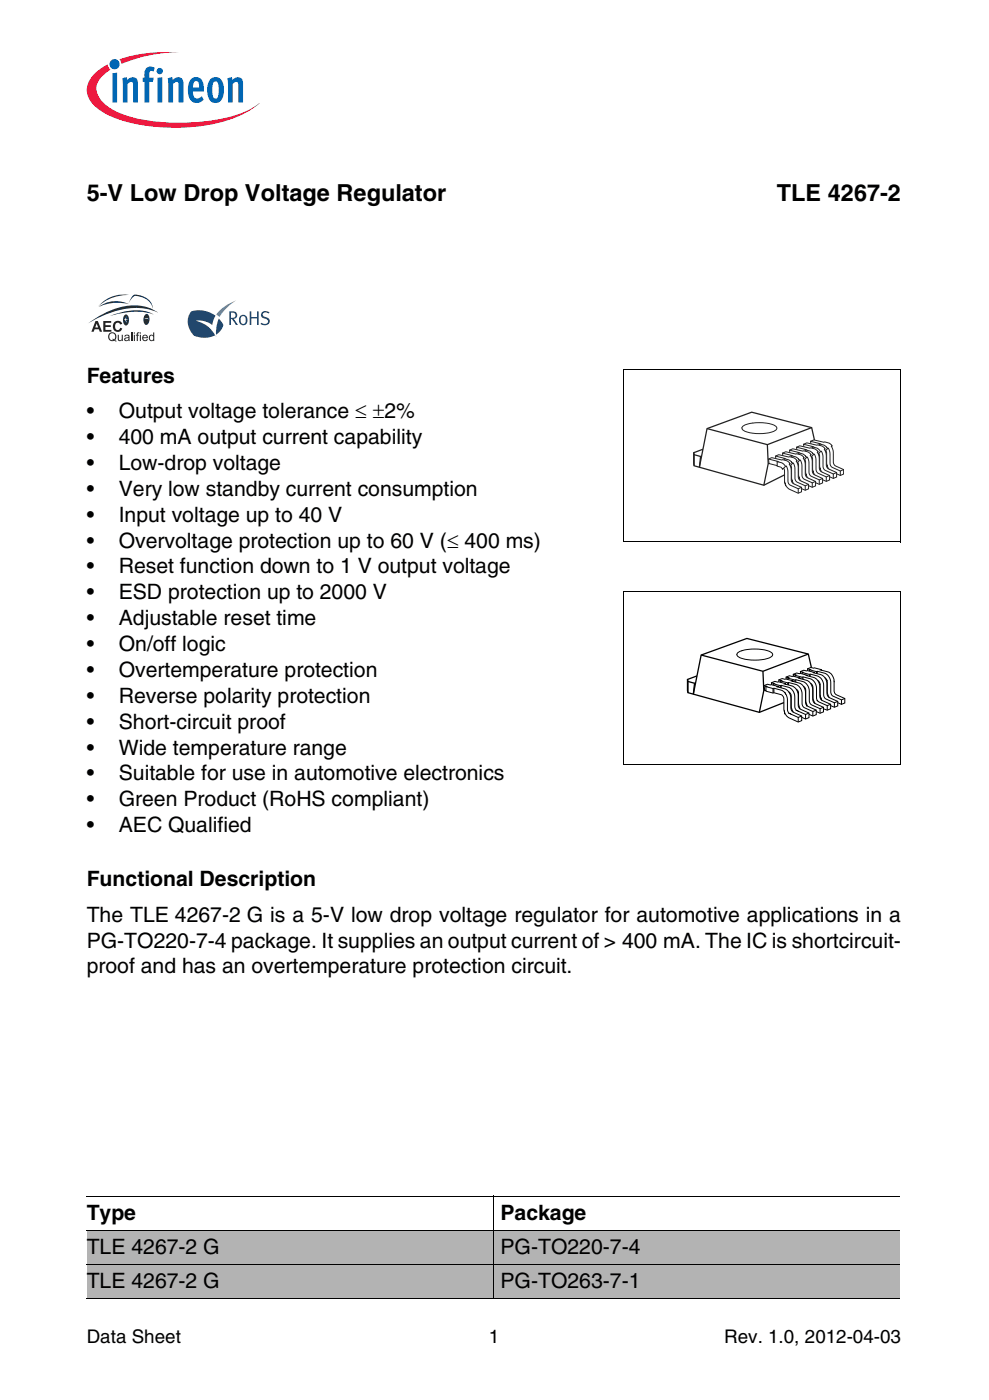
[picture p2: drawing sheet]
<svg xmlns="http://www.w3.org/2000/svg" width="148mm" height="210mm" viewBox="0 0 148 210" stroke-linecap="round" stroke-linejoin="round" font-family="sans-serif">
<circle cx="17.2" cy="9.6" r=".76" fill="#0166b3"/>
<g fill="#ed1a40">
<path d="M17.9 8.9l2.4-.7a25.6 25.6 0 0 1 6.5-.4 22.2 22.2 0 0 0-8.2 1.6l-.4 .2z"/>
<path d="M14.3 11l1.8-1.4 .1 .4 .3 .5a4 4 0 0 0-2 2.5 3.3 3.3 0 0 0 1.7 3 15.2 15.2 0 0 0 7.1 2.2 29.4 29.4 0 0 0 13.3-1.4l1.6-.9 .6-.5a12.9 12.9 0 0 1-6.4 3.1 29.2 29.2 0 0 1-15-.7 7.9 7.9 0 0 1-4-2.9 3.1 3.1 0 0 1 .9-3.9z"/>
</g>
<g fill="#0166b3">
<path d="M16.8 11l.7-.1v4.5h-.7z"/>
<path d="M18.3 11.7l.7-.1 .1 .4a.85 .85 0 0 1 1-.4 .85 .85 0 0 1 .6 .9v2.9h-.7l-.1-2.9a.29 .29 0 0 0-.4-.2l-.4 .3v2.8h-.7z"/>
<path d="M22 10.2l.3-.2 .7 .1 .2 .1-.2 .5a.35 .35 0 0 0-.6 .1v.9h.6l-.1 .6h-.5v3.1h-.8v-3.1h-.2v-.6h.2v-.5a1.24 1.24 0 0 1 .4-1z"/>
<path d="M25.1 11.7l.7-.1 .1 .4a.85 .85 0 0 1 1-.4 .85 .85 0 0 1 .6 .9v2.9h-.7l-.1-2.9a.29 .29 0 0 0-.4-.2l-.4 .3v2.8h-.7z"/>
<path d="M34.1 11.7l.6-.1 .1 .4a.85 .85 0 0 1 1-.4 .85 .85 0 0 1 .6 .9v2.9h-.7v-2.9a.29 .29 0 0 0-.5-.2l-.3 .3v2.8h-.7z"/>
<path d="M23.5 10.7a.47 .47 0 0 1 .9 0 .47 .47 0 0 1-.9 0zM23.6 11.7l.7-.1v3.8h-.7z"/>
<path d="M28.7 11.8a1.09 1.09 0 0 1 1.1-.2 1.09 1.09 0 0 1 .7 1l.1 1.1h-1.7a.75 .75 0 0 0 .2 .8 .75 .75 0 0 0 .9 .1l.2-.2 .3 .5a1.3 1.3 0 0 1-1.5 .5 1.3 1.3 0 0 1-.8-1.3v-1.1a1.89 1.89 0 0 1 .5-1.2zM29.2 12.2l-.2 .2-.1 .7h.9v-.5a.42 .42 0 0 0-.6-.4z"/>
<path d="M31.5 11.8a1.12 1.12 0 0 1 1.9 .6 3 3 0 0 1-.4 2.7 1.13 1.13 0 0 1-1.1 .3 1.13 1.13 0 0 1-.8-1v-.5a2.83 2.83 0 0 1 .4-2.1zM32 12.3l-.1 .4-.1 1.1a.89 .89 0 0 0 .5 1 1.08 1.08 0 0 0 .5-1.3v-.3a.83 .83 0 0 0-.5-1z"/>
</g>
<path d="M13 20.4h32.8v3.4h-32.8z" fill="#fff"/>
<g fill="#b3b3b3">
<path d="M13 184.4h60.9v5.1h-60.9z"/>
<path d="M73.9 184.4h61v5.1h-61z"/>
<path d="M13 189.5h60.9v5.2h-60.9z"/>
<path d="M73.9 189.5h61v5.2h-61z"/>
</g>
<path d="M13 179.3h121.9M73.9 179.2v15.5M13 184.4h121.9M13 189.5h121.9M13 194.7h121.9" fill="none" stroke="#000" stroke-width=".15"/>
<path d="M111.2 64a4.7 4.7 0 0 1 2.8-.6h.3a3.5 3.5 0 0 1 2 .6 .68 .68 0 0 1-.7 .8 6.5 6.5 0 0 1-4.3-.3l-.2-.3zM121.4 66.2l1.5 .3-.2 .1v.5M122.7 66.6l.8 .2 .5 .5M123.7 67.5l.1 .5 .1 1.6 .2 .7 .5 .4 1.3 .6 .5-.2v-.7l-1.2-.5-.3-.3-.1-1.9-.2-.8h.1l-.2-.3-.4-.2-2.2-.4-.5 .2 .1 .6 1.2 .3v.1l.6 .2 .2 .3 .6-.5 .2 .7 .1 1.9 .3 .3 1.2 .5M126.4 70.4l-.5 .2v.7" fill="none" stroke="#231f20" stroke-width=".15"/>
<path d="M103.9 67.9l.1 .3 1 .2h.1M104 68.2v1.6M115 66.7l.1 2.8-.7 3.3M115.2 69.5h-.1M121.6 64.1l-6.6 2.6-9.1-2.4M122 66l-.4-1.9-9-2.3-6.7 2.5-1.1 5.8 .2-1.7" fill="none" stroke="#231f20" stroke-width=".19"/>
<path d="M120.4 66.6l.5-.2 2.1 .4 .4 .3 .2 .2-.1 .1 .3 .7 .1 1.9 .2 .3 1.2 .5v.7l-.5 .2-1.6-.8-.4-.7v-1.9l-.2-.3-2.1-.7z" fill="#fff" stroke="#231f20" stroke-width=".15"/>
<path d="M120.4 66.6l1.4 .4h-.1v.6M121.7 67l.7 .2 .5 .5M122.1 67.8l.4 .3 .5-.4 .3 .6 .1 1.9 .3 .3 1.1 .6M125.3 70.8l-.5 .3v.6" fill="none" stroke="#231f20" stroke-width=".15"/>
<path d="M119.3 67l.5-.2 2.2 .5 .4 .2 .2 .2-.1 .1 .2 .8 .1 1.9 .3 .3 1.2 .5v.7l-.5 .2-1.6-.8-.4-.8-.1-1.9-.1-.3-2.2-.7z" fill="#fff" stroke="#231f20" stroke-width=".15"/>
<path d="M119.3 67l1.5 .4-.2 .1v.5M120.6 67.5l.8 .1 .5 .6M121.1 68.2l.3 .4 .6-.5 .2 .7 .1 1.9 .3 .3 1.2 .5M124.3 71.3l-.5 .2v.7" fill="none" stroke="#231f20" stroke-width=".15"/>
<path d="M105.3 67.4l-1.4 .5 .1 1.9 10.4 3 3.2-1.6" fill="none" stroke="#231f20" stroke-width=".19"/>
<path d="M118.3 67.5l.5-.2 2.1 .4 .4 .3 .2 .2-.1 .1 .3 .7 .1 1.9 .2 .3 1.2 .5v.7l-.5 .2-1.6-.8-.4-.8v-1.8l-.2-.3-2.1-.7z" fill="#fff" stroke="#231f20" stroke-width=".15"/>
<path d="M118.3 67.5l1.4 .4h-.1v.6M119.6 67.9l.7 .2 .5 .5M120 68.7l.4 .3 .5-.5 .3 .7 .1 1.9 .3 .3 1.1 .5M123.2 71.7l-.5 .2v.7" fill="none" stroke="#231f20" stroke-width=".15"/>
<path d="M117.2 67.9l.5-.2 2.2 .5 .4 .2 .2 .2-.2 .1 .3 .7 .1 2 .3 .2 1.2 .6v.6l-.5 .3-1.6-.9-.4-.7-.1-1.9-.1-.3-2.2-.7z" fill="#fff" stroke="#231f20" stroke-width=".15"/>
<path d="M117.2 67.9l1.5 .4h-.2v.6M118.5 68.3l.8 .2 .5 .5M119 69.1l.3 .4 .6-.5 .2 .7 .1 1.9 .3 .3 1.2 .5M122.2 72.2l-.5 .2v.7" fill="none" stroke="#231f20" stroke-width=".15"/>
<path d="M116.2 68.4l.5-.2 2.1 .4 .4 .3 .2 .2-.1 .1 .3 .7 .1 1.9 .2 .3 1.2 .5v.7l-.5 .2-1.6-.8-.4-.8v-1.8l-.2-.4-2.1-.6z" fill="#fff" stroke="#231f20" stroke-width=".15"/>
<path d="M116.2 68.4l1.4 .3-.1 .1v.6M117.5 68.8l.7 .2 .5 .5M117.9 69.6l.4 .3 .5-.5 .3 .7 .1 1.9 .3 .3 1.1 .5M121.1 72.6l-.5 .2v.7" fill="none" stroke="#231f20" stroke-width=".15"/>
<path d="M115.1 68.8l.5-.2 2.2 .4 .4 .3 .2 .2-.2 .1 .3 .7 .1 2 .3 .2 1.2 .6v.6l-.5 .2-1.6-.8-.4-.7-.1-1.9-.1-.3-2.2-.7z" fill="#fff" stroke="#231f20" stroke-width=".15"/>
<path d="M115.1 68.8l1.5 .4h-.2v.6M116.4 69.2l.8 .2 .5 .5M116.9 70l.3 .4 .6-.5 .2 .6 .1 2 .3 .2 1.2 .6M120.1 73.1l-.5 .2v.6" fill="none" stroke="#231f20" stroke-width=".15"/>
<g fill="#fff">
<path d="M101.5 74.7h25.3v6.6h-25.3z"/>
<path d="M101.5 74.7h25.4v.1h-25.4z"/>
<path d="M126.7 74.7h.2v6.6h-.2z"/>
<path d="M101.4 74.7h.2v6.6h-.2z"/>
</g>
<g fill="none" stroke="#000" stroke-width=".15">
<path d="M93.4 55.3h41.6M93.4 55.3v25.9M135 55.3v26M93.4 81.2h41.6M110.5 98l.7-.5a6.7 6.7 0 0 1 4.4 .3 .48 .48 0 0 1 .1 .6 .48 .48 0 0 1-.5 .3 6.7 6.7 0 0 1-4.6-.2l-.2-.4zM114.5 102.8l.4 .1h-.2v.6M114.5 102.8l.5-.2h.5l2 .7a1.53 1.53 0 0 1 1 1.4v1.5l.1 .4 1.5 .8v.6l-.5 .3-1.3-.6-.5-.5-.4-.8v-1.7l-.2-.5-2.5-.6-.1-.1zM114.7 102.9l2.3 .6 .5 .2 .4 .9 .2 2.1 .2 .3 1.3 .6M115.6 102.4l.4 .1h-.1v.2M115.8 103.2v.7M115.9 102.5l2.2 .5a1.53 1.53 0 0 1 1 1.5v1.4l.1 .5 1.5 .7M115.9 103.2v.7"/>
<path d="M116.7 101.9l.4 .1-.2 .1v.2M116.7 102.2v-.3l.5-.2 1.6 .4h-.1l1 .3a1.52 1.52 0 0 1 1 1.5v1.4l.1 .4 1.5 .8v.7l-.5 .2-.6-.3M116.9 102.8v.3M116.9 102.1l2.3 .5a1.52 1.52 0 0 1 1 1.4v1.5l.1 .4 1.5 .8M117 102.8v.3M117.7 102.5l-.1 .1 1 .2a1.56 1.56 0 0 1 1 1.5v1.4l.1 .5 1.5 .7v.7l-.5 .2-.6-.3M117.7 102.6v-.1l-1.6-.3-.5 .2v.3M117.8 101.5l.4 .1-.2 .1v.2M117.8 101.8v-.3l.5-.2 1.6 .4h-.2l1.1 .3a1.55 1.55 0 0 1 1 1.5v1.4l.1 .4 1.5 .7v.7l-.5 .2-.6-.2M118 102.4v.3M118 101.7l2.3 .5a1.52 1.52 0 0 1 .9 1.4v1.5l.2 .4 1.5 .8M118.1 102.3v.4"/>
<path d="M118.1 103.7l.4 .4v1.9l.4 .8M118.8 101.1l.4 .1-.1 .1v.2M119.1 102v.3M119.1 101.3l2.3 .5a1.51 1.51 0 0 1 .9 1.4v1.4l.2 .5 1.4 .7M119.2 101.9v.4M119.3 103.3l.2 .2 .1 .3v1.7l.3 .8M119.9 100.7l.4 .1h-.1v.2M120.1 107.4l-.5 .2v.7M120.2 101.5v.3M120.2 100.8l1.1 .3a2.55 2.55 0 0 1 1.6 .5l.5 .8v1.8l.1 .4 1.5 .8M120.3 101.5v.4M120.4 102.9l.2 .2 .1 .3v1.7l.2 .8"/>
<path d="M120.9 101.2l-.1 .1 1.1 .3a1.44 1.44 0 0 1 .9 1.4v1.4l.2 .4 1.4 .8v.7l-.5 .2-.5-.2M120.9 101.3v-.1l-1-.2-.6-.1-.5 .2 .1 .3M121 100.3l.4 .1h-.1v.2M121.2 106.9l-.5 .2v.7M121.3 101.1v.3M121.3 100.4l2.2 .5a1.5 1.5 0 0 1 1 1.5v1.4l.1 .4 1.5 .7M121.4 101.1v.3M121.4 102.5l.4 .5v1.7l.3 .8M122 100.9v-.1l-1.6-.3-.5 .2 .1 .3M122 100.8l-.1 .1 1 .2a1.47 1.47 0 0 1 1 1.4v1.5l.1 .4 .3 .2 1.2 .6v.6l-.5 .2-.6-.2M122.3 106.5l-.5 .2v.7M122.3 100.7v.3"/>
<path d="M122.4 100.6v.4M122.5 102l.3 .4 .1 1.9 .2 .7M123.1 100.5v-.1l-1.1-.3h-.5l-.5 .2v.3M123.1 100.4l-.2 .1a1.98 1.98 0 0 1 1.7 .7l.4 .7v2l.3 .3 1.3 .5v.7l-.5 .2-.6-.2M123.4 106l-.5 .3v.6M123.6 101.6l.3 .5 .1 1.8 .3 .7M124.4 105.6l-.5 .2v.7M125.5 105.2l-.5 .2v.6M126.6 104.7l-.5 .2v.7"/>
</g>
<path d="M121.1 98.1l-6.8 2.5-9.3-2.4M103 101.9l.1 .3 1 .2h.1M103.1 102.2v1.7M104.4 101.3l-1.4 .6 .1 2 10.7 2.9 3.6-1.5M114.3 100.6l.1 2.9-.6 3.3M114.6 103.5h-.2M121.6 100.1l-.5-2-9.2-2.4-6.9 2.5-1.1 5.9 .2-1.7" fill="none" stroke="#000" stroke-width=".19"/>
<g fill="#fff">
<path d="M100.4 109.1h28.3v5.6h-28.3z"/>
<path d="M100.4 109.1h28.4v.1h-28.4z"/>
<path d="M128.6 109.1h.2v5.6h-.2z"/>
<path d="M100.3 109.1h.1v5.6h-.1z"/>
</g>
<path d="M93.4 88.7h41.6M93.4 88.7v25.9M135 88.7v26M93.4 114.7h41.6" fill="none" stroke="#000" stroke-width=".15"/>
<path d="M13 44h11.2v7.5h-11.2z" fill="#fff"/>
<g fill="#231f20">
<path d="M15.5 48.1h1.2v.3h-.9v.4h.8v.2h-.8v.5h.9v.2h-1.2z"/>
<path d="M17.1 48.3a.7 .7 0 0 1 1.2 .3h-.3a.4 .4 0 0 0-.5-.2 .4 .4 0 0 0-.3 .5 .4 .4 0 0 0 .3 .6 .4 .4 0 0 0 .5-.4l.3 .1a.74 .74 0 0 1-1 .5 .74 .74 0 0 1-.4-1z"/>
<path d="M14.3 48.1h.4l.6 1.6h-.4l-.1-.3h-.6l-.2 .3h-.3zM14.5 48.5l-.2 .6h.4z"/>
</g>
<g fill="#002c41">
<path d="M15 45.6a4.9 4.9 0 0 1 4.4-1.4h-.2a6.5 6.5 0 0 0-4.5 1.7z"/>
<path d="M14.8 46.1a4.4 4.4 0 0 1 4.5-.5 6.5 6.5 0 0 0-4.5 .5z"/>
<path d="M19.8 44.4a1.45 1.45 0 0 1 1.6 0 2.07 2.07 0 0 1 1.5 1.9 2.49 2.49 0 0 0-2.7-1.9l-.5 .4-.4 .6z"/>
<path d="M13.1 48.6a12.5 12.5 0 0 1 6.9-2.8 5.8 5.8 0 0 1 3.7 1.1 9.7 9.7 0 0 0-7.6 .2l-1.9 .8z"/>
<path d="M16.4 47.4a8.4 8.4 0 0 1 5.9-.6l.7 .4a10.7 10.7 0 0 0-6.5 .2z"/>
<path d="M18.7 47.2l.2-.1a.98 .98 0 0 1 0 1.7 1.02 1.02 0 0 1-.2-1.6z"/>
<path d="M21.8 47.1h.2a.98 .98 0 0 1-.1 1.6 1.02 1.02 0 0 1-.1-1.6z"/>
</g>
<g fill="#fff">
<path d="M19 47.4a.96 .96 0 0 0 .1 1l-.3-.3v-.4z"/>
<path d="M18.5 48.1l.3-.3h.2l.3 .2-.4-.1z"/>
<path d="M21.6 47.9l.3-.2h.2l.3 .2-.4-.1z"/>
</g>
<g fill="#231f20">
<path d="M17.6 50.2h.2v.5a.23 .23 0 0 0 .2 .3 .23 .23 0 0 0 .2-.3v-.5h.2v.9h-.1v-.1a.33 .33 0 0 1-.4 .2 .33 .33 0 0 1-.3-.4z"/>
<path d="M19.6 49.8h.2v1.3h-.2z"/>
<path d="M20.5 49.9l.4-.1v.2h-.2l-.1 .2h.2v.1h-.2v.8h-.1v-.8h-.2v-.1h.2z"/>
<path d="M16.4 50a.66 .66 0 0 1 .9 .1 .66 .66 0 0 1-.1 .9l.3 .1-.1 .1a.43 .43 0 0 0-.6 0 .68 .68 0 0 1-.6-.5 .68 .68 0 0 1 .2-.7zM16.5 50.1a.51 .51 0 0 0-.1 .6 .51 .51 0 0 0 .6 .3l-.2-.1 .1-.1 .2 .1a.5 .5 0 0 0 .1-.7 .5 .5 0 0 0-.7-.1z"/>
<path d="M18.7 50.3a.42 .42 0 0 1 .5-.1 .42 .42 0 0 1 .2 .5l.1 .4h-.2v-.1a.33 .33 0 0 1-.5 .2 .33 .33 0 0 1-.1-.5l.5-.2a.24 .24 0 0 0-.2-.2 .24 .24 0 0 0-.2 .2h-.2zM18.8 50.8a.22 .22 0 0 0 .2 .3 .22 .22 0 0 0 .2-.3v-.1z"/>
<path d="M20.1 49.8h.1v.2h-.1zM20.1 50.2h.1v.9h-.1z"/>
<path d="M21 49.8h.1v.2h-.1zM21 50.2h.1v.9h-.1z"/>
<path d="M21.4 50.3a.44 .44 0 0 1 .5-.1 .44 .44 0 0 1 .3 .5h-.7a.27 .27 0 0 0 .2 .3 .27 .27 0 0 0 .3-.2l.2 .1a.47 .47 0 0 1-.8 .2 .47 .47 0 0 1 0-.8zM21.6 50.4l-.1 .2h.5l-.2-.3z"/>
<path d="M22.4 50.3l.3-.1 .2 .1v-.5h.2v1.3h-.1v-.1a.45 .45 0 0 1-.7-.1 .45 .45 0 0 1 .1-.6zM22.5 50.4a.33 .33 0 0 0-.1 .4 .33 .33 0 0 0 .5 .1v-.5l-.2-.1z"/>
</g>
<path d="M27.3 44h14v7.7h-14z" fill="#fff"/>
<g fill="#1d446d">
<path d="M37.4 46.7h.2v.8h.9v-.8h.3v2h-.3v-1h-.9v1h-.2z"/>
<path d="M39.3 46.8a.92 .92 0 0 1 1.1 0l-.1 .2-.4-.1a.41 .41 0 0 0-.5 .3 .55 .55 0 0 0 .5 .4 .64 .64 0 0 1 .5 .8 .64 .64 0 0 1-.9 .3l-.5-.1 .1-.2a.54 .54 0 0 0 .7 .2 .54 .54 0 0 0 .3-.6l-.5-.3a.53 .53 0 0 1-.5-.3 .53 .53 0 0 1 .2-.6z"/>
<path d="M34.6 46.9v.8a.44 .44 0 0 0 .6-.2 .44 .44 0 0 0-.1-.6zM34.3 46.7h.5a.57 .57 0 0 1 .7 .5 .57 .57 0 0 1-.5 .6l.6 .9h-.3l-.5-.8-.2-.1v.9h-.3z"/>
<path d="M36.1 47.6v.3a.42 .42 0 0 0 .3 .7 .42 .42 0 0 0 .4-.6v-.2a.38 .38 0 0 0-.2-.4 .38 .38 0 0 0-.5 .2zM36 47.4a.65 .65 0 0 1 .8-.1 .65 .65 0 0 1 .3 .7 .65 .65 0 0 1-.7 .8 .65 .65 0 0 1-.6-.8z"/>
<path d="M32.8 47.8l-.4 1.1v1.3a2.42 2.42 0 0 0 1.1-1.5zM28.6 46.7a2.7 2.7 0 0 0 .5 3.6 3.8 3.8 0 0 0 3.1 0 4.4 4.4 0 0 0-2.9-2.2 3.2 3.2 0 0 1 2.5 .6l.5-1.4a4.1 4.1 0 0 0-3.7-.6z"/>
</g>
<path d="M32.7 46.8l-.3 .4 .5 .3a7.1 7.1 0 0 1 2.5-2.5l-.5 .2a6.5 6.5 0 0 0-2.2 1.6zM32.3 50.3l.1 .2v-.2z" fill="#6f83a6"/>
<g font-size="3.5">
<text x="13" y="30.1">5-V Low Drop Voltage Regulator</text>
<text x="116.4" y="30.1">TLE 4267-2</text>
</g>
<g font-size="3.2">
<text x="13" y="57.4">Features</text>
<text x="13" y="62.7">•</text>
<text x="17.8" y="62.7">Output voltage tolerance ≤ ±2%</text>
<text x="13" y="66.6">•</text>
<text x="13" y="70.5">•</text>
<text x="17.8" y="66.6">400 mA output current capability</text>
<text x="17.8" y="70.5">Low-drop voltage</text>
<text x="13" y="74.3">•</text>
<text x="17.8" y="74.3">Very low standby current consumption</text>
<text x="13" y="78.2">•</text>
<text x="13" y="82.1">•</text>
<text x="17.8" y="78.2">Input voltage up to 40 V</text>
<text x="17.8" y="82.1">Overvoltage protection up to 60 V (≤ 400 ms)</text>
<text x="13" y="86">•</text>
<text x="13" y="89.9">•</text>
<text x="17.8" y="86">Reset function down to 1 V output voltage</text>
<text x="17.8" y="89.9">ESD protection up to 2000 V</text>
<text x="13" y="93.7">•</text>
<text x="17.8" y="93.7">Adjustable reset time</text>
<text x="13" y="97.6">•</text>
<text x="13" y="101.5">•</text>
<text x="17.8" y="97.6">On/off logic</text>
<text x="17.8" y="101.5">Overtemperature protection</text>
<text x="13" y="105.4">•</text>
<text x="17.8" y="105.4">Reverse polarity protection</text>
<text x="13" y="109.3">•</text>
<text x="13" y="113.1">•</text>
<text x="17.8" y="109.3">Short-circuit proof</text>
<text x="17.8" y="113.1">Wide temperature range</text>
<text x="13" y="117">•</text>
<text x="17.8" y="117">Suitable for use in automotive electronics</text>
<text x="13" y="120.9">•</text>
<text x="13" y="124.8">•</text>
<text x="17.8" y="120.9">Green Product (RoHS compliant)</text>
<text x="17.8" y="124.8">AEC Qualified</text>
<text x="13" y="132.9">Functional Description</text>
<text x="13" y="138.2">The TLE 4267-2 G is a 5-V low drop voltage regulator for automotive applications in a</text>
<text x="13" y="142.1">PG-TO220-7-4 package. It supplies an output current of &gt; 400 mA. The IC is shortcircuit-</text>
<text x="13" y="146">proof and has an overtemperature protection circuit.</text>
<text x="13" y="182.8">Type</text>
<text x="75" y="182.8">Package</text>
<text x="13" y="187.9">TLE 4267-2 G</text>
<text x="75" y="187.9">PG-TO220-7-4</text>
<text x="13" y="193.1">TLE 4267-2 G</text>
<text x="75" y="193.1">PG-TO263-7-1</text>
</g>
<g font-size="2.8">
<text x="13" y="201.3">Data Sheet</text>
<text x="73.2" y="201.3">1</text>
<text x="108.5" y="201.3">Rev. 1.0, 2012-04-03</text>
</g>
<text font-size="2.2" x="102.9" y="115.9">P TO263 7 1</text>
</svg>
